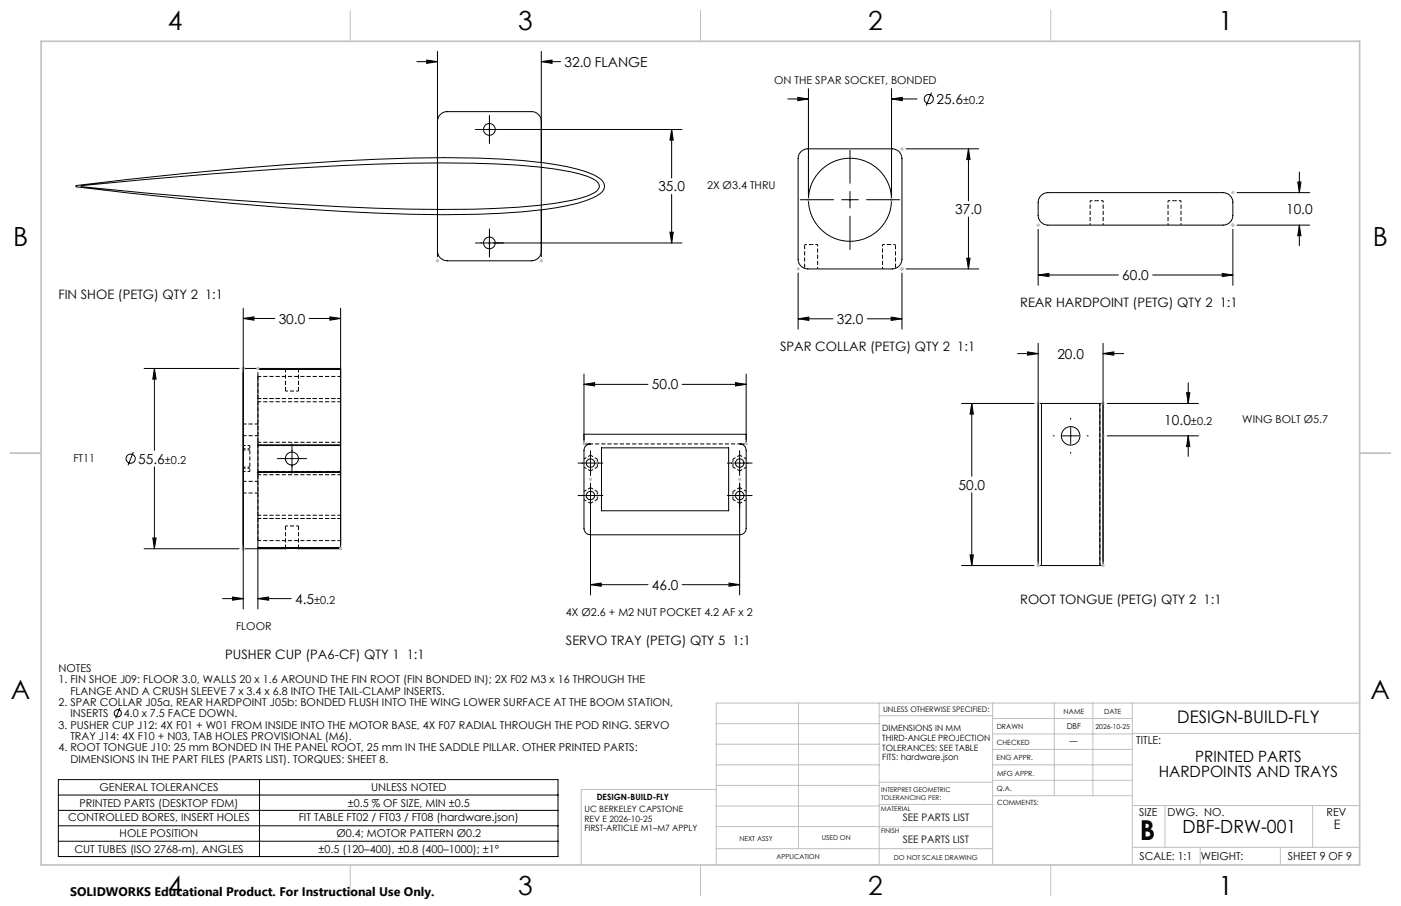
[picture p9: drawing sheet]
<svg xmlns="http://www.w3.org/2000/svg" width="432mm" height="279mm" viewBox="0 0 432 279" stroke-linecap="round" stroke-linejoin="round" font-family="sans-serif">
<g fill="none" stroke="#000" stroke-width=".31">
<path d="M128.5 19h6.3M131.5 18.5l3.3 .5-3.3 .5zM134.8 15.8v63.4M166.8 19l3.3-.5v1zM166.8 15.8v63.4M166.8 19h6M134.8 37.4a3 3 0 0 1 3-3h26a3 3 0 0 1 3 3M146.5 39.9h63.7M150.8 35.6v8.7M207 39.9l.5 3.3h-1zM207 39.9v15M242.8 30.5h6.4"/>
<path d="M245.9 30l3.3 .5-3.3 .5zM249.2 27.3v33M274.8 30.5l3.3-.5v1zM274.8 27.3v33M274.8 30.5h7.8M287.1 28.5l-1.6 4.1M23.5 57.2a1034.1 1034.1 0 0 1 113.4-8.6 190.5 190.5 0 0 1 37.7 2.8 27.9 27.9 0 0 1 10.5 3.8 2.59 2.59 0 0 1 0 4.4 19.3 19.3 0 0 1-7.1 3.1 136.6 136.6 0 0 1-30.8 3.4 674.2 674.2 0 0 1-74.4-3.3l-32.9-3.3-16.4-1.9zM25 57.3a1221.7 1221.7 0 0 1 110.9-7.1 206.6 206.6 0 0 1 40.2 2.8 20.1 20.1 0 0 1 7.7 2.8 1.95 1.95 0 0 1 .9 2 1.95 1.95 0 0 1-1.4 1.6 21.6 21.6 0 0 1-7.2 2.4 206.6 206.6 0 0 1-40.2 2.8 1052.9 1052.9 0 0 1-90.7-5.1l-20.2-1.9zM207 59.9v15M246.9 46.8l.9-.7 1.2-.2h26a3 3 0 0 1 3 3v31a3 3 0 0 1-3 3h-26a3 3 0 0 1-3-3v-31.4zM262 46.3v10.2M262 59.1v5"/>
<path d="M279.3 45.9h22.4M298.5 45.9l.5 3.3h-1zM298.5 45.9v16M381.2 59.4h22.4M400 56.1h1l-.5 3.3zM400.5 53.1v6.3M134.8 77.4a3 3 0 0 0 3 3h26a3 3 0 0 0 3-3M146.5 74.9h63.7M150.8 70.6v8.7M206.5 71.6h1l-.5 3.3zM246.6 61.6h10.3M259.4 61.6h5.1"/>
<path d="M262 66.7v10.2M267.1 61.6h10.2M298 79.6h1l-.5 3.3zM298.5 66.9v16M320 70.7v17.3M320.7 60.5l1-.8 1.3-.3h54a3 3 0 0 1 3 3v4a3.1 3.1 0 0 1-3 3h-54a3.1 3.1 0 0 1-3-3v-4.4zM380 70.7v17.3M381.2 69.4h22.4M400.5 69.4l.5 3.3h-1zM400.5 69.4v6.4M75 98.2l3.3-.5v1zM75 95v92.8"/>
<path d="M75 98.2h9.7M95.2 98.2h9.8M101.7 97.7l3.3 .5-3.3 .5zM105 95v73M246 98.3l3.3-.5v1zM246 84.2v17.3M246 98.3h10.7M267.3 98.3h10.7M274.7 97.8l3.3 .5-3.3 .5zM278 84.2v17.3M279.3 82.9h22.4M320 84.8l3.3-.5v1z"/>
<path d="M320 84.8h24.7M355.2 84.8h24.8M376.7 84.3l3.3 .5-3.3 .5zM44.4 113.6h29.3M47.6 113.6l.5 3.3h-1zM47.6 113.6v25.3M79.5 114.9v72.9M180 115.4v21.5h2a1.99 1.99 0 0 0-2 2v24a1.99 1.99 0 0 0 2 2h46a1.99 1.99 0 0 0 2-2v-24a1.99 1.99 0 0 0-2-2h2v-21.5M180 118.5l3.3-.5v1zM180 118.5h19.7M210.3 118.5h19.7M226.7 118l3.3 .5-3.3 .5z"/>
<path d="M313.6 109h6.4M316.7 108.5l3.3 .5-3.3 .5zM320 105.9v68.5h1M340 105.9v68.5h-1M340 109l3.3-.5v1zM340 109h6.3M366.2 118.1v6.3M41.1 139.4l-1.6 4.1M79.5 137.3h25.5v-23.4h-25.5h25.5v-.3h-30v55.6h30v-.3M79.5 137.3h25.5v8.3h-25.5M90 136.9v9M180 133.9h50"/>
<path d="M182 139v7.6M185.4 138.1h39.2v19.4h-39.2zM228 139v7.6M296.3 124.4h22.4M299.5 124.4l.5 3.3h-1zM299.5 124.4v22.5M320 124.4h1M321 124.4v50M321 124.4h18M324.6 134.4h.3M327.4 134.4h5.1M330 129v.3"/>
<path d="M330 131.9v5M330 139.5v.3M335.1 134.4h.3M339 124.4h1M339 124.4v50M341.2 124.4h28.2M341.2 134.4h28.2M365.7 121.1h1l-.5 3.3zM366.2 134.4l.5 3.3h-1zM366.2 134.4v6.4M47.6 144v25.2M79.5 145.6h25.5v23.3h-25.5"/>
<path d="M85.4 141.4h9.1M178.2 142.8h7.6M178.2 152.8h7.6M182 149v34.5M224.2 142.8h7.6M224.2 152.8h7.6M228 149v34.5M299.5 151.9v22.5M44.4 169.2h29.3M47.1 165.9h1l-.5 3.3zM79.5 168.9h.1M224.7 179.8l3.3 .5-3.3 .5z"/>
<path d="M296.3 174.4h22.4M299 171.1h1l-.5 3.3zM321 174.4h18M68.6 184.6h6.4M71.7 184.1l3.3 .5-3.3 .5zM79.5 184.6l3.3-.5v1zM79.5 184.6h10.2M182 180.3l3.3-.5v1zM182 180.3h17.7M210.3 180.3h17.7M36.9 218.3l-1.2 3.2M18 240.4h154v23.8h-154z"/>
<path d="M18 245.2h154M18 249.9h154M18 254.7h154M18 259.4h154M80 240.4v23.8"/>
<circle cx="150.8" cy="39.9" r="1.81"/>
<circle cx="286.3" cy="30.5" r="1.42"/>
<circle cx="150.8" cy="74.9" r="1.81"/>
<circle cx="262" cy="61.6" r="12.8"/>
<circle cx="330" cy="134.4" r="2.87"/>
<circle cx="40.3" cy="141.4" r="1.41"/>
<circle cx="90" cy="141.4" r="1.99"/>
<circle cx="182" cy="152.8" r="1.3"/>
<circle cx="182" cy="142.8" r="1.3"/>
<circle cx="228" cy="152.8" r="1.3"/>
<circle cx="228" cy="142.8" r="1.3"/>
<circle cx="36.3" cy="219.9" r="1.12"/>
</g>
<g fill="none" stroke="#000" stroke-width=".31" stroke-dasharray="1.3 .6" stroke-dashoffset=".6" stroke-linecap="butt">
<path d="M248 75.4h2M250 75.4h2M272 75.4h2M274 75.4h2M336 61.9h2M338 61.9h2M360 61.9h2M362 61.9h2M75 138.8h2M77 138.4h-2M77 137.4h-2M75 145.4h2"/>
<path d="M77 144h-2M77 144.4h-2"/>
</g>
<path d="M248 75.4v7.3M276 82.7v-7.3" fill="none" stroke="#000" stroke-width=".31" stroke-dasharray="1.3 .6" stroke-dashoffset="-.2" stroke-linecap="butt"/>
<path d="M272 75.4v7.5M336 61.9v7.5M340 69.4v-7.5M360 61.9v7.5M364 69.4v-7.5M252 82.9v-7.5" fill="none" stroke="#000" stroke-width=".31" stroke-dasharray="1.3 .6" stroke-dashoffset=".7" stroke-linecap="butt"/>
<path d="M88 113.6v7M79.5 136.4v-20.3M89.9 139.4h.1M90 139.4h.1M92 120.6v-7M90.1 143.4h-.2M79.5 166.7v-20.3M88 162.2v7M92 169.2v-7" fill="none" stroke="#000" stroke-width=".31" stroke-dasharray="1.3 .6" stroke-linecap="butt"/>
<g fill="none" stroke="#000" stroke-width=".31" stroke-dasharray="1.3 .6" stroke-dashoffset=".3" stroke-linecap="butt">
<path d="M105 116.1h-25.5M75 134.4h4.5M79.5 136.4h25.5M79.5 130.8h-4.5M105 137.4h-25.5M105 122.9h-25.5M105 123.9h-25.5M75 152h4.5M79.5 148.4h-4.5M105 146.4h-25.5M105 145.4h-25.5M105 158.9h-25.5"/>
<path d="M105 159.9h-25.5M79.5 166.7h25.5"/>
</g>
<path d="M79.5 137.4v-1M92 120.6h-4M228 136.9h-46M79.5 146.4v-1M92 162.2h-4" fill="none" stroke="#000" stroke-width=".31" stroke-dasharray="1.3 .6" stroke-dashoffset=".5" stroke-linecap="butt"/>
<g fill="none" stroke="#000" stroke-width=".31" stroke-dasharray="1.3 .6" stroke-dashoffset=".4" stroke-linecap="butt">
<path d="M77 137.4v8M79.5 145.4v-8M180 144.1l2 1.1M180 154.1l2 1.1M182 140.4l-2 1.1M182 145.2l2.1-1.2M182 150.4l-2 1.1M182 155.2l2.1-1.2M184.1 144v-2.4M184.1 141.6l-2.1-1.2M184.1 154v-2.4M184.1 151.6l-2.1-1.2"/>
<path d="M225.9 141.6v2.4M225.9 144l2.1 1.2M225.9 154l2.1 1.2M225.9 151.6v2.4M228 145.2l2-1.1M228 140.4l-2.1 1.2M228 155.2l2-1.1M228 150.4l-2.1 1.2M230 141.5l-2-1.1M230 151.5l-2-1.1M321 174.4v-50M339 174.4v-50"/>
</g>
<g fill="none" stroke="#c0c0c0" stroke-width=".31">
<path d="M107.9 3.2v9.5M215.9 3.2v9.5M323.8 3.2v9.5M150.3 39.9h1M150.5 39.6l.7 .7M150.8 39.4v1M151.2 39.6l-.7 .7M277.5 45.9h1M277.6 45.5l.7 .7M278 45.4v1M278.3 45.5l-.7 .7M379.5 59.4h1"/>
<path d="M379.6 59.1l.7 .7M380 58.9v1M380.3 59.1l-.7 .7M134.8 79.9v1M150.3 74.9h1M150.5 74.6l.7 .7M150.8 74.4v1M151.2 74.6l-.7 .7M166.8 79.9v1M248.7 61.6h1M248.8 61.2l.7 .7M249.2 61.1v1"/>
<path d="M249.5 61.2l-.7 .7M274.3 61.6h1M274.4 61.2l.7 .7M274.8 61.1v1M275.1 61.2l-.7 .7M319.5 69.4h1M319.6 69.1l.7 .7M320 68.9v1M320.3 69.1l-.7 .7M379.5 69.4h1M379.6 69.1l.7 .7M380 68.9v1"/>
<path d="M380.3 69.1l-.7 .7M134.3 80.4h1M134.5 80.1l.7 .7M135.2 80.1l-.7 .7M166.3 80.4h1M166.5 80.1l.7 .7M167.2 80.1l-.7 .7M245.5 82.9h1M245.6 82.6l.7 .7M246 82.4v1M246.3 82.6l-.7 .7M277.5 82.9h1"/>
<path d="M277.6 82.6l.7 .7M278 82.4v1M278.3 82.6l-.7 .7M74.5 113.6h1M74.6 113.3l.7 .7M75 113.1v1M75.3 113.3l-.7 .7M79 113.6h1M79.1 113.3l.7 .7M79.5 113.1v1M79.8 113.3l-.7 .7M3.1 139.7h9.6"/>
<path d="M179.5 136.9h1M179.6 136.6l.7 .7M180 136.4v1M180.3 136.6l-.7 .7M229.5 136.9h1M229.6 136.6l.7 .7M230 136.4v1M230.3 136.6l-.7 .7M319.5 124.4h1M319.6 124.1l.7 .7M320 123.9v1M320.3 124.1l-.7 .7"/>
<path d="M339.5 124.4h1M339.5 134.4h1M339.6 124.1l.7 .7M339.6 134.1l.7 .7M340 123.9v1M340 133.9v1M340.3 124.1l-.7 .7M340.3 134.1l-.7 .7M419.1 139.7h9.5M181.5 147.8h1M181.6 147.5l.8 .7M182 147.3v1"/>
<path d="M182.4 147.5l-.8 .7M227.5 147.8h1M227.6 147.5l.8 .7M228 147.3v1M228.4 147.5l-.8 .7M74.5 169.2h1M74.6 168.9l.7 .7M75 168.7v1M75.3 168.9l-.7 .7M104.5 169.2h1M104.6 168.9l.7 .7M105 168.7v1"/>
<path d="M105.3 168.9l-.7 .7M319.5 174.4h1M319.6 174.1l.7 .7M320 173.9v1M320.3 174.1l-.7 .7M339.5 174.4h1M339.6 174.1l.7 .7M340 173.9v1M340.3 174.1l-.7 .7M246.1 216.8v44.9M271 216.8v49.9M305.9 216.8v49.9"/>
<path d="M324.9 216.8v28.6M336.8 216.8v28.6M349 216.8v49.9M419.1 216.8h-198.4v49.9M220.7 235.9h50.3M220.7 229.5h50.3M220.7 223.2h50.3M271 220.7h34.9M305.9 231.1h43.1M305.9 226.3h43.1M305.9 221.6h43.1M305.9 235.9h43.1"/>
<path d="M349 226.2h70.1M220.7 248.6h50.3M220.7 242.2h50.3M220.7 254.9h50.3M220.7 243.5h-41.6v23.2M271 255h34.9M271 248.1h35M271 241.2h35M305.9 240.6h43.1M306 245.4h43M349 248.4h70.1M359.1 248.4v12.9"/>
<path d="M404.6 248.4v12.9M107.9 266.7v9.6M215.9 266.7v9.6M220.7 261.7h85.2M323.8 266.7v9.6M349 261.3h70.1M369.9 261.3v5.4M394.6 261.3v5.4"/>
</g>
<path d="M12.7 12.7h406.4v254h-406.4z" fill="none" stroke="#c0c0c0" stroke-width=".5"/>
<path d="M131.5 18.5l3.3 .5-3.3 .5zM166.8 19l3.3-.5v1zM207 39.9l.5 3.3h-1zM206.5 71.6h1l-.5 3.3zM246 98.3l3.3-.5v1zM274.7 97.8l3.3 .5-3.3 .5zM298 79.6h1l-.5 3.3zM298.5 45.9l.5 3.3h-1zM245.9 30l3.3 .5-3.3 .5zM274.8 30.5l3.3-.5v1zM320 84.8l3.3-.5v1zM376.7 84.3l3.3 .5-3.3 .5zM400.5 69.4l.5 3.3h-1zM400 56.1h1l-.5 3.3zM47.6 113.6l.5 3.3h-1zM47.1 165.9h1l-.5 3.3zM75 98.2l3.3-.5v1zM101.7 97.7l3.3 .5-3.3 .5zM71.7 184.1l3.3 .5-3.3 .5zM79.5 184.6l3.3-.5v1zM180 118.5l3.3-.5v1zM226.7 118l3.3 .5-3.3 .5zM182 180.3l3.3-.5v1zM224.7 179.8l3.3 .5-3.3 .5zM299.5 124.4l.5 3.3h-1zM299 171.1h1l-.5 3.3zM316.7 108.5l3.3 .5-3.3 .5zM340 109l3.3-.5v1zM365.7 121.1h1l-.5 3.3zM366.2 134.4l.5 3.3h-1z" fill="#000"/>
<text font-size="8.5" x="351.3" y="259">B</text>
<g font-size="8.1">
<text x="51.7" y="9.3">4</text>
<text x="159.7" y="9.3">3</text>
<text x="267.6" y="9.3">2</text>
<text x="375.6" y="9.3">1</text>
<text x="4" y="76">B</text>
<text x="423.1" y="76">B</text>
<text x="3.3" y="215.7">A</text>
<text x="422.4" y="215.7">A</text>
<text x="51.7" y="276">4</text>
<text x="159.7" y="276">3</text>
<text x="267.6" y="276">2</text>
<text x="375.6" y="276">1</text>
</g>
<text font-size="5.6" x="364.5" y="256.7">DBF-DRW-001</text>
<text font-size="5.3" x="362.8" y="223">DESIGN-BUILD-FLY</text>
<g font-size="4.8">
<text x="357.1" y="239.6">HARDPOINTS AND TRAYS</text>
<text x="368.4" y="235">PRINTED PARTS</text>
</g>
<g font-size="4.2">
<text x="174" y="20.6">32.0 FLANGE</text>
<text x="288.6" y="32.1">25.6</text>
<text x="202.9" y="59">35.0</text>
<text x="294.4" y="66">37.0</text>
<text x="396.4" y="66">10.0</text>
<text x="345.9" y="86.4">60.0</text>
<text x="85.9" y="99.8">30.0</text>
<text x="257.9" y="99.9">32.0</text>
<text x="325.9" y="110.6">20.0</text>
<text x="200.9" y="120.1">50.0</text>
<text x="358.9" y="131">10.0</text>
<text x="42.6" y="143">55.6</text>
<text x="295.4" y="151">50.0</text>
<text x="200.9" y="181.9">46.0</text>
<text x="90.9" y="186.2">4.5</text>
</g>
<g font-size="4">
<text x="18" y="92.1">FIN SHOE (PETG) QTY 2 1:1</text>
<text x="314.4" y="94.7">REAR HARDPOINT (PETG) QTY 2 1:1</text>
<text x="240.4" y="108.2">SPAR COLLAR (PETG) QTY 2 1:1</text>
<text x="314.4" y="186.1">ROOT TONGUE (PETG) QTY 2 1:1</text>
<text x="69.4" y="203.1">PUSHER CUP (PA6-CF) QTY 1 1:1</text>
<text x="174.4" y="198.8">SERVO TRAY (PETG) QTY 5 1:1</text>
<text x="411.1" y="255.7">E</text>
</g>
<text font-size="3.8" x="21.6" y="276.3">SOLIDWORKS Educational Product. For Instructional Use Only.</text>
<g font-size="3.4">
<text x="296.8" y="32.1">±0.2</text>
<text x="367.1" y="131">±0.2</text>
<text x="50.8" y="143">±0.2</text>
<text x="96.8" y="186.2">±0.2</text>
<text x="350.2" y="229.5">TITLE:</text>
<text x="351.1" y="251.6">SIZE</text>
<text x="359.9" y="251.6">DWG. NO.</text>
<text x="408.9" y="251.7">REV</text>
<text x="351.2" y="265.2">SCALE: 1:1</text>
<text x="370.1" y="265.3">WEIGHT:</text>
<text x="396.9" y="265.2">SHEET 9 OF 9</text>
</g>
<g font-size="3.3">
<text x="238.6" y="25.9">ON THE SPAR SOCKET, BONDED</text>
<text x="217.9" y="58.4">2X Ø3.4 THRU</text>
<text x="382.9" y="130.4">WING BOLT Ø5.7</text>
<text x="22.6" y="142.4">FT11</text>
<text x="174.4" y="189.9">4X Ø2.6 + M2 NUT POCKET 4.2 AF x 2</text>
<text x="72.7" y="194.2">FLOOR</text>
<text x="18" y="207.2">NOTES</text>
<text x="18" y="210.7">1. FIN SHOE J09: FLOOR 3.0, WALLS 20 x 1.6 AROUND THE FIN ROOT (FIN BONDED IN); 2X F02 M3 x 16 THROUGH THE</text>
<text x="21.7" y="214.2">FLANGE AND A CRUSH SLEEVE 7 x 3.4 x 6.8 INTO THE TAIL-CLAMP INSERTS.</text>
<text x="18" y="217.7">2. SPAR COLLAR J05a, REAR HARDPOINT J05b: BONDED FLUSH INTO THE WING LOWER SURFACE AT THE BOOM STATION,</text>
<text x="21.7" y="221.2">INSERTS</text>
<text x="38.2" y="221.2">4.0 x 7.5 FACE DOWN.</text>
<text x="18" y="224.7">3. PUSHER CUP J12: 4X F01 + W01 FROM INSIDE INTO THE MOTOR BASE, 4X F07 RADIAL THROUGH THE POD RING. SERVO</text>
<text x="18" y="231.7">4. ROOT TONGUE J10: 25 mm BONDED IN THE PANEL ROOT, 25 mm IN THE SADDLE PILLAR. OTHER PRINTED PARTS:</text>
<text x="21.7" y="228.2">TRAY J14: 4X F10 + N03, TAB HOLES PROVISIONAL (M6).</text>
<text x="21.7" y="235.2">DIMENSIONS IN THE PART FILES (PARTS LIST). TORQUES: SHEET 8.</text>
<text x="30.7" y="244">GENERAL TOLERANCES</text>
<text x="114.4" y="244">UNLESS NOTED</text>
<text x="24.5" y="248.7">PRINTED PARTS (DESKTOP FDM)</text>
<text x="107.2" y="248.7">±0.5 % OF SIZE, MIN ±0.5</text>
<text x="21" y="253.2">CONTROLLED BORES, INSERT HOLES</text>
<text x="92.1" y="253.2">FIT TABLE FT02 / FT03 / FT08 (hardware.json)</text>
<text x="22.9" y="263">CUT TUBES (ISO 2768-m), ANGLES</text>
<text x="36.9" y="258.2">HOLE POSITION</text>
<text x="98.1" y="263">±0.5 (120–400), ±0.8 (400–1000); ±1°</text>
<text x="103.7" y="258.2">Ø0.4; MOTOR PATTERN Ø0.2</text>
</g>
<g font-size="3.2">
<text x="278.3" y="253.3">SEE PARTS LIST</text>
<text x="278.2" y="260.1">SEE PARTS LIST</text>
</g>
<g font-size="2.7">
<text x="271.9" y="225.5">DIMENSIONS IN MM</text>
<text x="271.9" y="228.5">THIRD-ANGLE PROJECTION</text>
<text x="271.9" y="231.5">TOLERANCES: SEE TABLE</text>
<text x="271.9" y="234.5">FITS: hardware.json</text>
<text x="180.2" y="250.4">UC BERKELEY CAPSTONE</text>
<text x="183.9" y="246.8">DESIGN-BUILD-FLY</text>
<text x="180.2" y="253.4">REV E 2026-10-25</text>
<text x="180.2" y="256.4">FIRST-ARTICLE M1–M7 APPLY</text>
</g>
<g font-size="2.5">
<text x="328.8" y="224.8">DBF</text>
<text x="329.7" y="229.6">—</text>
</g>
<text font-size="2.4" x="272.2" y="219.7">UNLESS OTHERWISE SPECIFIED:</text>
<g font-size="2.2">
<text x="327.8" y="220.1">NAME</text>
<text x="340.3" y="220.2">DATE</text>
<text x="307.2" y="224.9">DRAWN</text>
<text x="307.3" y="229.8">CHECKED</text>
<text x="307.2" y="234.4">ENG APPR.</text>
<text x="307.3" y="239.2">MFG APPR.</text>
<text x="307.3" y="243.9">Q.A.</text>
<text x="307.3" y="248.1">COMMENTS:</text>
</g>
<g font-size="2.1">
<text x="337.7" y="224.7">2026-10-25</text>
<text x="227.9" y="259.2">NEXT ASSY</text>
<text x="253.3" y="259.2">USED ON</text>
<text x="239.3" y="265">APPLICATION</text>
<text x="275.5" y="265.1">DO NOT SCALE DRAWING</text>
</g>
<g font-size="2">
<text x="271.6" y="244.1">INTERPRET GEOMETRIC</text>
<text x="271.5" y="250.2">MATERIAL</text>
<text x="271.6" y="246.6">TOLERANCING PER:</text>
<text x="271.5" y="257">FINISH</text>
</g>
</svg>
